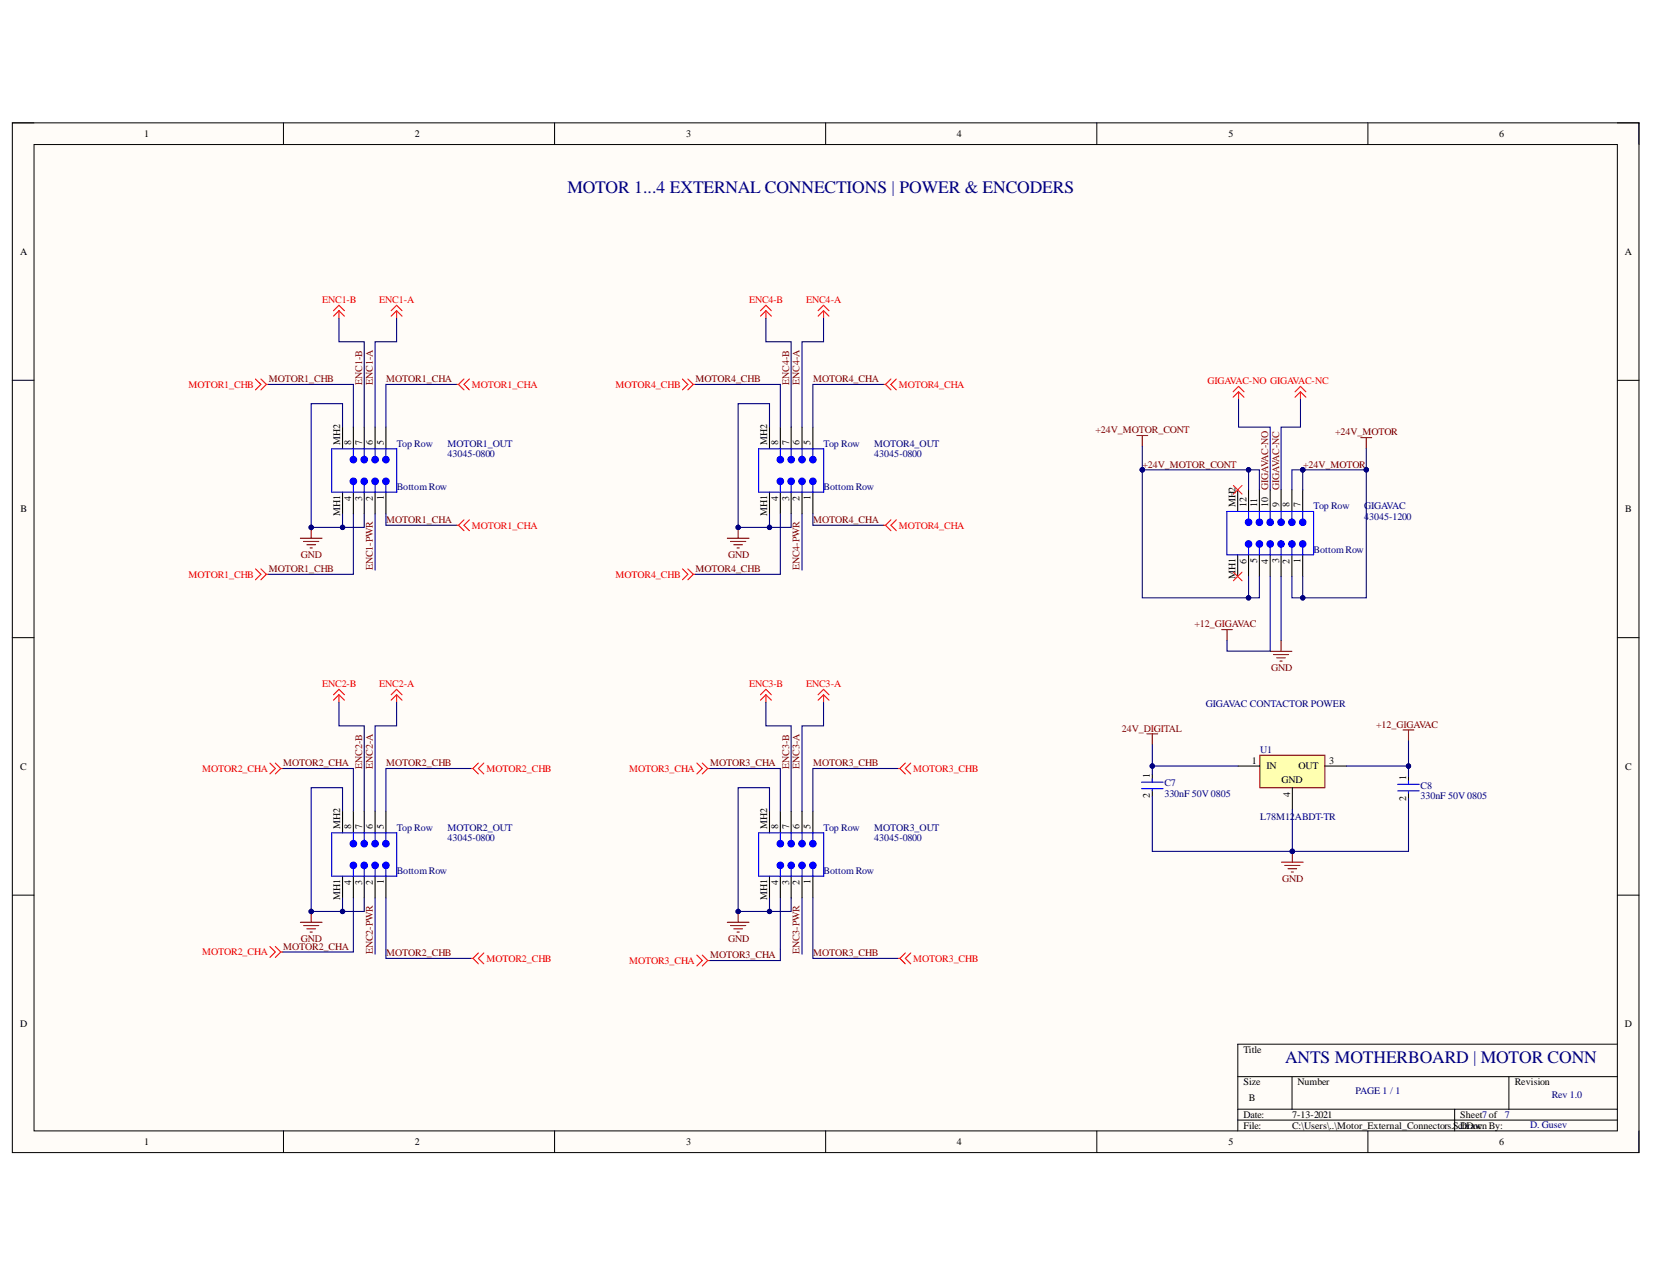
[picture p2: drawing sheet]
<svg xmlns="http://www.w3.org/2000/svg" width="279mm" height="216mm" viewBox="0 0 279 216" stroke-linecap="round" stroke-linejoin="round" font-family="sans-serif">
<path d="M2.1 20.8h274.9v174.1h-274.9z" fill-rule="evenodd" fill="#fffcf8"/>
<path d="M2.1 20.8h274.9v174.1h-274.9z" fill="none" stroke="#000" stroke-width=".17"/>
<path d="M5.8 24.4h267.6v166.8h-267.6z" fill-rule="evenodd" fill="#fffcf8"/>
<g fill="none" stroke="#000" stroke-width=".17">
<path d="M2.1 20.8h3.7M5.8 24.4h267.6v166.8h-267.6zM47.9 20.8v3.6M93.7 20.8v3.6M139.6 20.8v3.6M185.4 20.8v3.6M231.2 20.8v3.6M273.4 20.8h3.6v3.6M2.1 64.3h3.7M273.4 64.3h3.6M2.1 107.8h3.7M273.4 107.8h3.6"/>
<path d="M2.1 151.3h3.7M273.4 151.3h3.6M273.4 176.5h-64.2v14.7M47.9 191.2v3.7M93.7 191.2v3.7M139.6 191.2v3.7M185.4 191.2v3.7M209.2 182h64.2M209.2 187.5h64.2M209.2 189.4h64.2M218.4 182v5.5M231.2 191.2v3.7"/>
<path d="M245.9 187.5v3.7M255 182v5.5M277 191.2v3.7"/>
</g>
<path d="M57.9 72.2v3.7M59.7 72.2v3.7M61.6 72.2v3.7M63.4 72.2v3.7M65.2 72.2v3.7M57.9 83.2v3.7M59.7 83.2v3.7M61.6 83.2v3.7M63.4 83.2v3.7M65.2 83.2v3.7" fill="none" stroke="#000" stroke-width=".19"/>
<path d="M63.4 81.9v1.3" fill="none" stroke="#00f" stroke-width=".19"/>
<circle cx="63.4" cy="81.4" r=".55" fill="#00f"/>
<g fill="none" stroke="#00f" stroke-width=".19">
<path d="M65.2 81.9v1.3"/>
<circle cx="63.4" cy="81.4" r=".55"/>
</g>
<circle cx="65.2" cy="81.4" r=".55" fill="#00f"/>
<g fill="none" stroke="#00f" stroke-width=".19">
<path d="M61.6 81.9v1.3"/>
<circle cx="65.2" cy="81.4" r=".55"/>
</g>
<circle cx="61.6" cy="81.4" r=".55" fill="#00f"/>
<g fill="none" stroke="#00f" stroke-width=".19">
<path d="M61.6 75.9v1.3"/>
<circle cx="61.6" cy="81.4" r=".55"/>
</g>
<circle cx="61.6" cy="77.7" r=".55" fill="#00f"/>
<g fill="none" stroke="#00f" stroke-width=".19">
<path d="M63.4 75.9v1.3"/>
<circle cx="61.6" cy="77.7" r=".55"/>
</g>
<circle cx="63.4" cy="77.7" r=".55" fill="#00f"/>
<g fill="none" stroke="#00f" stroke-width=".19">
<path d="M65.2 75.9v1.3"/>
<circle cx="63.4" cy="77.7" r=".55"/>
</g>
<circle cx="65.2" cy="77.7" r=".55" fill="#00f"/>
<g fill="none" stroke="#00f" stroke-width=".19">
<path d="M56.1 75.9h11v7.3h-11zM59.7 81.9v1.3"/>
<circle cx="65.2" cy="77.7" r=".55"/>
</g>
<circle cx="59.7" cy="81.4" r=".55" fill="#00f"/>
<g fill="none" stroke="#00f" stroke-width=".19">
<path d="M59.7 75.9v1.3"/>
<circle cx="59.7" cy="81.4" r=".55"/>
</g>
<circle cx="59.7" cy="77.7" r=".55" fill="#00f"/>
<circle cx="59.7" cy="77.7" r=".55" fill="none" stroke="#00f" stroke-width=".19"/>
<path d="M50.8 91h3.6M51.3 91.5h2.6M51.9 92.1h1.4M52.4 92.6h.4M52.6 89.2v1.8" fill="none" stroke="#800000" stroke-width=".19"/>
<circle cx="52.6" cy="89.2" r=".37" fill="#000080"/>
<circle cx="52.6" cy="89.2" r=".37" fill="none" stroke="#000080" stroke-width=".17"/>
<g fill="none" stroke="#f00" stroke-width=".19">
<path d="M43.2 64.1l.9 .9-.9 .9M44.1 64.1l.9 .9M45 65l-.9 .9M45 65h.4M77.1 65h.4M77.5 65l.9 .9M78.4 64.1l-.9 .9M79.3 64.1l-.9 .9 .9 .9M43.2 96.2l.9 .9-.9 .9M44.1 96.2l.9 .9M45 97.1l-.9 .9M45 97.1h.4"/>
<path d="M77.1 88.8h.4M77.5 88.8l.9 .9M78.4 87.9l-.9 .9M79.3 87.9l-.9 .9 .9 .9"/>
</g>
<path d="M57.9 137.1v3.7M59.7 137.1v3.7M61.6 137.1v3.7M63.4 137.1v3.7M65.2 137.1v3.7M57.9 148.1v3.7M59.7 148.1v3.7M61.6 148.1v3.7M63.4 148.1v3.7M65.2 148.1v3.7" fill="none" stroke="#000" stroke-width=".19"/>
<path d="M63.4 146.9v1.2" fill="none" stroke="#00f" stroke-width=".19"/>
<circle cx="63.4" cy="146.3" r=".55" fill="#00f"/>
<g fill="none" stroke="#00f" stroke-width=".19">
<path d="M65.2 146.9v1.2"/>
<circle cx="63.4" cy="146.3" r=".55"/>
</g>
<circle cx="65.2" cy="146.3" r=".55" fill="#00f"/>
<g fill="none" stroke="#00f" stroke-width=".19">
<path d="M61.6 146.9v1.2"/>
<circle cx="65.2" cy="146.3" r=".55"/>
</g>
<circle cx="61.6" cy="146.3" r=".55" fill="#00f"/>
<g fill="none" stroke="#00f" stroke-width=".19">
<path d="M61.6 140.8v1.3"/>
<circle cx="61.6" cy="146.3" r=".55"/>
</g>
<circle cx="61.6" cy="142.6" r=".55" fill="#00f"/>
<g fill="none" stroke="#00f" stroke-width=".19">
<path d="M63.4 140.8v1.3"/>
<circle cx="61.6" cy="142.6" r=".55"/>
</g>
<circle cx="63.4" cy="142.6" r=".55" fill="#00f"/>
<g fill="none" stroke="#00f" stroke-width=".19">
<path d="M65.2 140.8v1.3"/>
<circle cx="63.4" cy="142.6" r=".55"/>
</g>
<circle cx="65.2" cy="142.6" r=".55" fill="#00f"/>
<g fill="none" stroke="#00f" stroke-width=".19">
<path d="M56.1 140.8h11v7.3h-11zM59.7 146.9v1.2"/>
<circle cx="65.2" cy="142.6" r=".55"/>
</g>
<circle cx="59.7" cy="146.3" r=".55" fill="#00f"/>
<g fill="none" stroke="#00f" stroke-width=".19">
<path d="M59.7 140.8v1.3"/>
<circle cx="59.7" cy="146.3" r=".55"/>
</g>
<circle cx="59.7" cy="142.6" r=".55" fill="#00f"/>
<circle cx="59.7" cy="142.6" r=".55" fill="none" stroke="#00f" stroke-width=".19"/>
<path d="M50.8 155.9h3.6M51.3 156.5h2.6M51.9 157h1.4M52.4 157.6h.4M52.6 154.1v1.8" fill="none" stroke="#800000" stroke-width=".19"/>
<circle cx="52.6" cy="154.1" r=".37" fill="#000080"/>
<circle cx="52.6" cy="154.1" r=".37" fill="none" stroke="#000080" stroke-width=".17"/>
<g fill="none" stroke="#f00" stroke-width=".19">
<path d="M56.4 52.5l.9-.9 .9 .9M57.3 52.5l-.9 .9M57.3 52.5l.9 .9M57.3 52.5v1.3M66.1 52.5l.9-.9 .9 .9M67 52.5l-.9 .9M67 52.5l.9 .9M67 52.5v1.3M56.4 117.5l.9-1 .9 1M57.3 117.5v1.2M57.3 117.5l-.9 .9M57.3 117.5l.9 .9"/>
<path d="M66.1 117.5l.9-1 .9 1M67 117.5v1.2M67 117.5l-.9 .9M67 117.5l.9 .9"/>
</g>
<path d="M130.1 72.2v3.7M131.9 72.2v3.7M133.7 72.2v3.7M135.6 72.2v3.7M137.4 72.2v3.7M130.1 83.2v3.7M131.9 83.2v3.7M133.7 83.2v3.7M135.6 83.2v3.7M137.4 83.2v3.7" fill="none" stroke="#000" stroke-width=".19"/>
<path d="M135.6 81.9v1.3" fill="none" stroke="#00f" stroke-width=".19"/>
<circle cx="135.6" cy="81.4" r=".55" fill="#00f"/>
<g fill="none" stroke="#00f" stroke-width=".19">
<path d="M137.4 81.9v1.3"/>
<circle cx="135.6" cy="81.4" r=".55"/>
</g>
<circle cx="137.4" cy="81.4" r=".55" fill="#00f"/>
<g fill="none" stroke="#00f" stroke-width=".19">
<path d="M133.7 81.9v1.3"/>
<circle cx="137.4" cy="81.4" r=".55"/>
</g>
<circle cx="133.7" cy="81.4" r=".55" fill="#00f"/>
<g fill="none" stroke="#00f" stroke-width=".19">
<path d="M133.7 75.9v1.3"/>
<circle cx="133.7" cy="81.4" r=".55"/>
</g>
<circle cx="133.7" cy="77.7" r=".55" fill="#00f"/>
<g fill="none" stroke="#00f" stroke-width=".19">
<path d="M135.6 75.9v1.3"/>
<circle cx="133.7" cy="77.7" r=".55"/>
</g>
<circle cx="135.6" cy="77.7" r=".55" fill="#00f"/>
<g fill="none" stroke="#00f" stroke-width=".19">
<path d="M137.4 75.9v1.3"/>
<circle cx="135.6" cy="77.7" r=".55"/>
</g>
<circle cx="137.4" cy="77.7" r=".55" fill="#00f"/>
<g fill="none" stroke="#00f" stroke-width=".19">
<path d="M128.2 75.9h11v7.3h-11zM131.9 81.9v1.3"/>
<circle cx="137.4" cy="77.7" r=".55"/>
</g>
<circle cx="131.9" cy="81.4" r=".55" fill="#00f"/>
<g fill="none" stroke="#00f" stroke-width=".19">
<path d="M131.9 75.9v1.3"/>
<circle cx="131.9" cy="81.4" r=".55"/>
</g>
<circle cx="131.9" cy="77.7" r=".55" fill="#00f"/>
<circle cx="131.9" cy="77.7" r=".55" fill="none" stroke="#00f" stroke-width=".19"/>
<path d="M122.9 91h3.7M123.5 91.5h2.6M124 92.1h1.5M124.6 92.6h.4M124.8 89.2v1.8" fill="none" stroke="#800000" stroke-width=".19"/>
<circle cx="124.8" cy="89.2" r=".37" fill="#000080"/>
<circle cx="124.8" cy="89.2" r=".37" fill="none" stroke="#000080" stroke-width=".17"/>
<g fill="none" stroke="#f00" stroke-width=".19">
<path d="M128.5 52.5l1-.9 .9 .9M129.5 52.5l-1 .9M129.5 52.5l.9 .9M129.5 52.5v1.3M138.3 52.5l.9-.9 .9 .9M139.2 52.5l-.9 .9M139.2 52.5l.9 .9M139.2 52.5v1.3M115.4 64.1l.9 .9-.9 .9M116.3 64.1l.9 .9M117.2 65l-.9 .9M117.2 65h.4"/>
<path d="M149.3 65h.4M149.7 65l.9 .9M150.6 64.1l-.9 .9M151.5 64.1l-.9 .9 .9 .9M115.4 96.2l.9 .9-.9 .9M116.3 96.2l.9 .9M117.2 97.1l-.9 .9M117.2 97.1h.4M149.3 88.8h.4M149.7 88.8l.9 .9M150.6 87.9l-.9 .9M151.5 87.9l-.9 .9 .9 .9"/>
</g>
<path d="M130.1 137.1v3.7M131.9 137.1v3.7M133.7 137.1v3.7M135.6 137.1v3.7M137.4 137.1v3.7M130.1 148.1v3.7M131.9 148.1v3.7M133.7 148.1v3.7M135.6 148.1v3.7M137.4 148.1v3.7" fill="none" stroke="#000" stroke-width=".19"/>
<path d="M135.6 146.9v1.2" fill="none" stroke="#00f" stroke-width=".19"/>
<circle cx="135.6" cy="146.3" r=".55" fill="#00f"/>
<g fill="none" stroke="#00f" stroke-width=".19">
<path d="M137.4 146.9v1.2"/>
<circle cx="135.6" cy="146.3" r=".55"/>
</g>
<circle cx="137.4" cy="146.3" r=".55" fill="#00f"/>
<g fill="none" stroke="#00f" stroke-width=".19">
<path d="M133.7 146.9v1.2"/>
<circle cx="137.4" cy="146.3" r=".55"/>
</g>
<circle cx="133.7" cy="146.3" r=".55" fill="#00f"/>
<g fill="none" stroke="#00f" stroke-width=".19">
<path d="M133.7 140.8v1.3"/>
<circle cx="133.7" cy="146.3" r=".55"/>
</g>
<circle cx="133.7" cy="142.6" r=".55" fill="#00f"/>
<g fill="none" stroke="#00f" stroke-width=".19">
<path d="M135.6 140.8v1.3"/>
<circle cx="133.7" cy="142.6" r=".55"/>
</g>
<circle cx="135.6" cy="142.6" r=".55" fill="#00f"/>
<g fill="none" stroke="#00f" stroke-width=".19">
<path d="M137.4 140.8v1.3"/>
<circle cx="135.6" cy="142.6" r=".55"/>
</g>
<circle cx="137.4" cy="142.6" r=".55" fill="#00f"/>
<g fill="none" stroke="#00f" stroke-width=".19">
<path d="M128.2 140.8h11v7.3h-11zM131.9 146.9v1.2"/>
<circle cx="137.4" cy="142.6" r=".55"/>
</g>
<circle cx="131.9" cy="146.3" r=".55" fill="#00f"/>
<g fill="none" stroke="#00f" stroke-width=".19">
<path d="M131.9 140.8v1.3"/>
<circle cx="131.9" cy="146.3" r=".55"/>
</g>
<circle cx="131.9" cy="142.6" r=".55" fill="#00f"/>
<circle cx="131.9" cy="142.6" r=".55" fill="none" stroke="#00f" stroke-width=".19"/>
<path d="M122.9 155.9h3.7M123.5 156.5h2.6M124 157h1.5M124.6 157.6h.4M124.8 154.1v1.8" fill="none" stroke="#800000" stroke-width=".19"/>
<circle cx="124.8" cy="154.1" r=".36" fill="#000080"/>
<circle cx="124.8" cy="154.1" r=".36" fill="none" stroke="#000080" stroke-width=".17"/>
<path d="M128.5 117.5l1-1 .9 1M129.5 117.5l-1 .9M129.5 117.5l.9 .9M129.5 117.5v1.2M138.3 117.5l.9-1 .9 1M139.2 117.5l-.9 .9M139.2 117.5l.9 .9M139.2 117.5v1.2" fill="none" stroke="#f00" stroke-width=".19"/>
<path d="M209.2 82.8v3.7M209.2 93.8v3.7M214.7 82.8v3.7M214.7 93.8v3.7M216.5 82.8v3.7M216.5 93.8v3.7M218.4 82.8v3.7M218.4 93.8v3.7M220.2 82.8v3.7M220.2 93.8v3.7" fill="none" stroke="#000" stroke-width=".18"/>
<path d="M218.4 92.5v1.3" fill="none" stroke="#00f" stroke-width=".18"/>
<circle cx="218.4" cy="92" r=".55" fill="#00f"/>
<g fill="none" stroke="#00f" stroke-width=".18">
<path d="M220.2 92.5v1.3"/>
<circle cx="218.4" cy="92" r=".55"/>
</g>
<circle cx="220.2" cy="92" r=".55" fill="#00f"/>
<g fill="none" stroke="#00f" stroke-width=".18">
<path d="M216.5 92.5v1.3"/>
<circle cx="220.2" cy="92" r=".55"/>
</g>
<circle cx="216.5" cy="92" r=".55" fill="#00f"/>
<g fill="none" stroke="#00f" stroke-width=".18">
<path d="M216.5 86.5v1.3"/>
<circle cx="216.5" cy="92" r=".55"/>
</g>
<circle cx="216.5" cy="88.3" r=".55" fill="#00f"/>
<g fill="none" stroke="#00f" stroke-width=".18">
<path d="M218.4 86.5v1.3"/>
<circle cx="216.5" cy="88.3" r=".55"/>
</g>
<circle cx="218.4" cy="88.3" r=".55" fill="#00f"/>
<g fill="none" stroke="#00f" stroke-width=".18">
<path d="M220.2 86.5v1.3"/>
<circle cx="218.4" cy="88.3" r=".55"/>
</g>
<circle cx="220.2" cy="88.3" r=".55" fill="#00f"/>
<g fill="none" stroke="#00f" stroke-width=".18">
<path d="M207.4 86.5h14.6v7.3h-14.6zM214.7 92.5v1.3"/>
<circle cx="220.2" cy="88.3" r=".55"/>
</g>
<circle cx="214.7" cy="92" r=".55" fill="#00f"/>
<g fill="none" stroke="#00f" stroke-width=".18">
<path d="M214.7 86.5v1.3"/>
<circle cx="214.7" cy="92" r=".55"/>
</g>
<circle cx="214.7" cy="88.3" r=".55" fill="#00f"/>
<g fill="none" stroke="#00f" stroke-width=".18">
<path d="M212.9 92.5v1.3"/>
<circle cx="214.7" cy="88.3" r=".55"/>
</g>
<path d="M212.9 93.8v3.7" fill="none" stroke="#000" stroke-width=".18"/>
<circle cx="212.9" cy="92" r=".55" fill="#00f"/>
<g fill="none" stroke="#00f" stroke-width=".18">
<path d="M211 92.5v1.3"/>
<circle cx="212.9" cy="92" r=".55"/>
</g>
<path d="M211 93.8v3.7" fill="none" stroke="#000" stroke-width=".18"/>
<circle cx="211" cy="92" r=".55" fill="#00f"/>
<g fill="none" stroke="#00f" stroke-width=".18">
<path d="M212.9 86.5v1.3"/>
<circle cx="211" cy="92" r=".55"/>
</g>
<path d="M212.9 82.8v3.7" fill="none" stroke="#000" stroke-width=".18"/>
<circle cx="212.9" cy="88.3" r=".55" fill="#00f"/>
<g fill="none" stroke="#00f" stroke-width=".18">
<path d="M211 86.5v1.3"/>
<circle cx="212.9" cy="88.3" r=".55"/>
</g>
<path d="M211 82.8v3.7" fill="none" stroke="#000" stroke-width=".18"/>
<circle cx="211" cy="88.3" r=".55" fill="#00f"/>
<circle cx="211" cy="88.3" r=".55" fill="none" stroke="#00f" stroke-width=".18"/>
<path d="M208.5 82.1l1.4 1.4M208.5 96.7l1.4 1.5M209.9 82.1l-1.4 1.4M209.9 96.7l-1.4 1.5" fill="none" stroke="#f00" stroke-width=".17"/>
<path d="M192.2 73.6h1.8M193.1 73.6v1.9" fill="none" stroke="#800000" stroke-width=".18"/>
<circle cx="193.1" cy="79.4" r=".37" fill="#000080"/>
<circle cx="193.1" cy="79.4" r=".37" fill="none" stroke="#000080" stroke-width=".17"/>
<circle cx="220.2" cy="79.4" r=".37" fill="#000080"/>
<circle cx="220.2" cy="79.4" r=".37" fill="none" stroke="#000080" stroke-width=".17"/>
<g fill="none" stroke="#800000" stroke-width=".18">
<path d="M230 74h1.9M230.9 74v1.8M206.5 106.5h1.8M207.4 106.5v1.8M214.7 110.1h3.7M215.2 110.7h2.6M215.8 111.2h1.5M216.3 111.8h.4M216.5 108.3v1.8M216.6 145.8h3.7M217.2 146.3h2.5M217.7 146.9h1.5"/>
<path d="M218.3 147.4h.3M218.4 143.9v1.9"/>
</g>
<path d="M208.4 66.2l.9-.9 1 .9M209.3 66.2l-.9 1M209.3 66.2l1 1M209.3 66.2v1.3M218.9 66.2l.9-.9 .9 .9M219.8 66.2l-.9 1M219.8 66.2l.9 1M219.8 66.2v1.3" fill="none" stroke="#f00" stroke-width=".18"/>
<circle cx="218.4" cy="143.9" r=".37" fill="#000080"/>
<circle cx="218.4" cy="143.9" r=".37" fill="none" stroke="#000080" stroke-width=".17"/>
<path d="M194.8 131v1.2M194.8 133.5v1.1M238.1 131.3v1.3M238.1 133.9v1.1" fill="none" stroke="#000" stroke-width=".18"/>
<path d="M192.9 132.2h3.7M192.9 133.3h3.7M194.8 131.7v.5M194.8 133.5v.2M236.2 132.6h3.7M236.2 133.7h3.7M238.1 132.1v.5M238.1 133.9v.2" fill="none" stroke="#00f" stroke-width=".18"/>
<path d="M212.9 127.7h11v5.5h-11z" fill-rule="evenodd" fill="#ffffb0"/>
<path d="M212.9 127.7h11v5.5h-11z" fill="none" stroke="#800000" stroke-width=".17"/>
<path d="M209.3 129.5h3.6M218.4 133.2v3.6M223.9 129.5h3.7" fill="none" stroke="#000" stroke-width=".18"/>
<path d="M193.8 124.1h1.9M194.8 124.1v1.8M237.2 123.4h1.8M238.1 123.4v1.8" fill="none" stroke="#800000" stroke-width=".18"/>
<path d="M57.9 72.2v-4h-5.3v21h5.3v-2.3" fill="none" stroke="#000080" stroke-width=".19"/>
<circle cx="52.6" cy="89.2" r=".37" fill="#000080"/>
<circle cx="52.6" cy="89.2" r=".37" fill="none" stroke="#000080" stroke-width=".17"/>
<circle cx="57.9" cy="89.2" r=".37" fill="#000080"/>
<circle cx="57.9" cy="89.2" r=".37" fill="none" stroke="#000080" stroke-width=".17"/>
<path d="M45.4 65h14.3v7.2M77.1 65h-11.9v7.2M59.7 86.9v10.2h-14.3M61.6 86.9v2.3h-3.7M65.2 86.9v1.9h11.9" fill="none" stroke="#000080" stroke-width=".19"/>
<circle cx="57.9" cy="89.2" r=".37" fill="#000080"/>
<circle cx="57.9" cy="89.2" r=".37" fill="none" stroke="#000080" stroke-width=".17"/>
<path d="M63.4 86.9v9.5M57.9 137.1v-3.9h-5.3v20.9h5.3v-2.3" fill="none" stroke="#000080" stroke-width=".19"/>
<circle cx="52.6" cy="154.1" r=".37" fill="#000080"/>
<circle cx="52.6" cy="154.1" r=".37" fill="none" stroke="#000080" stroke-width=".17"/>
<circle cx="57.9" cy="154.1" r=".37" fill="#000080"/>
<circle cx="57.9" cy="154.1" r=".37" fill="none" stroke="#000080" stroke-width=".17"/>
<path d="M61.6 151.8v2.3h-3.7" fill="none" stroke="#000080" stroke-width=".19"/>
<circle cx="57.9" cy="154.1" r=".37" fill="#000080"/>
<circle cx="57.9" cy="154.1" r=".37" fill="none" stroke="#000080" stroke-width=".17"/>
<path d="M57.3 53.8v4h4.3v14.4M67 53.8v4h-3.6v14.4M130.1 72.2v-4h-5.3v21h5.3v-2.3M57.3 118.7v4h4.3v14.4M67 118.7v4h-3.6v14.4M63.4 151.8v9.5" fill="none" stroke="#000080" stroke-width=".19"/>
<circle cx="124.8" cy="89.2" r=".37" fill="#000080"/>
<circle cx="124.8" cy="89.2" r=".37" fill="none" stroke="#000080" stroke-width=".17"/>
<circle cx="130.1" cy="89.2" r=".37" fill="#000080"/>
<circle cx="130.1" cy="89.2" r=".37" fill="none" stroke="#000080" stroke-width=".17"/>
<path d="M117.6 65h14.3v7.2M149.3 65h-11.9v7.2M131.9 86.9v10.2h-14.3M133.7 86.9v2.3h-3.6M137.4 86.9v1.9h11.9" fill="none" stroke="#000080" stroke-width=".19"/>
<circle cx="130.1" cy="89.2" r=".37" fill="#000080"/>
<circle cx="130.1" cy="89.2" r=".37" fill="none" stroke="#000080" stroke-width=".17"/>
<path d="M129.5 53.8v4h4.2v14.4M139.2 53.8v4h-3.6v14.4M135.6 86.9v9.5M130.1 137.1v-3.9h-5.3v20.9h5.3v-2.3" fill="none" stroke="#000080" stroke-width=".19"/>
<circle cx="124.8" cy="154.1" r=".36" fill="#000080"/>
<circle cx="124.8" cy="154.1" r=".36" fill="none" stroke="#000080" stroke-width=".17"/>
<circle cx="130.1" cy="154.1" r=".36" fill="#000080"/>
<circle cx="130.1" cy="154.1" r=".36" fill="none" stroke="#000080" stroke-width=".17"/>
<path d="M133.7 151.8v2.3h-3.6" fill="none" stroke="#000080" stroke-width=".19"/>
<circle cx="130.1" cy="154.1" r=".36" fill="#000080"/>
<circle cx="130.1" cy="154.1" r=".36" fill="none" stroke="#000080" stroke-width=".17"/>
<path d="M129.5 118.7v4h4.2v14.4M139.2 118.7v4h-3.6v14.4M135.6 151.8v9.5" fill="none" stroke="#000080" stroke-width=".19"/>
<path d="M193.1 79.4v21.7h17.9v-3.6" fill="none" stroke="#000080" stroke-width=".18"/>
<circle cx="193.1" cy="79.4" r=".37" fill="#000080"/>
<circle cx="193.1" cy="79.4" r=".37" fill="none" stroke="#000080" stroke-width=".17"/>
<circle cx="211" cy="101.1" r=".37" fill="#000080"/>
<circle cx="211" cy="101.1" r=".37" fill="none" stroke="#000080" stroke-width=".17"/>
<path d="M212.9 97.5v3.6h-1.9" fill="none" stroke="#000080" stroke-width=".18"/>
<circle cx="211" cy="101.1" r=".37" fill="#000080"/>
<circle cx="211" cy="101.1" r=".37" fill="none" stroke="#000080" stroke-width=".17"/>
<path d="M193.1 75.5v3.9h17.9v3.4" fill="none" stroke="#000080" stroke-width=".18"/>
<circle cx="211" cy="79.4" r=".37" fill="#000080"/>
<circle cx="211" cy="79.4" r=".37" fill="none" stroke="#000080" stroke-width=".17"/>
<circle cx="193.1" cy="79.4" r=".37" fill="#000080"/>
<circle cx="193.1" cy="79.4" r=".37" fill="none" stroke="#000080" stroke-width=".17"/>
<path d="M211 79.4h1.9v3.4" fill="none" stroke="#000080" stroke-width=".18"/>
<circle cx="211" cy="79.4" r=".37" fill="#000080"/>
<circle cx="211" cy="79.4" r=".37" fill="none" stroke="#000080" stroke-width=".17"/>
<path d="M230.9 75.8v3.6h-10.7v3.4" fill="none" stroke="#000080" stroke-width=".18"/>
<circle cx="220.2" cy="79.4" r=".37" fill="#000080"/>
<circle cx="220.2" cy="79.4" r=".37" fill="none" stroke="#000080" stroke-width=".17"/>
<circle cx="230.9" cy="79.4" r=".37" fill="#000080"/>
<circle cx="230.9" cy="79.4" r=".37" fill="none" stroke="#000080" stroke-width=".17"/>
<path d="M230.9 79.4v21.7h-10.7v-3.6" fill="none" stroke="#000080" stroke-width=".18"/>
<circle cx="230.9" cy="79.4" r=".37" fill="#000080"/>
<circle cx="230.9" cy="79.4" r=".37" fill="none" stroke="#000080" stroke-width=".17"/>
<circle cx="220.2" cy="101.1" r=".36" fill="#000080"/>
<circle cx="220.2" cy="101.1" r=".36" fill="none" stroke="#000080" stroke-width=".17"/>
<path d="M218.4 97.5v3.6h1.8" fill="none" stroke="#000080" stroke-width=".18"/>
<circle cx="220.2" cy="101.1" r=".36" fill="#000080"/>
<circle cx="220.2" cy="101.1" r=".36" fill="none" stroke="#000080" stroke-width=".17"/>
<path d="M220.2 79.4h-1.8v3.4" fill="none" stroke="#000080" stroke-width=".18"/>
<circle cx="220.2" cy="79.4" r=".37" fill="#000080"/>
<circle cx="220.2" cy="79.4" r=".37" fill="none" stroke="#000080" stroke-width=".17"/>
<path d="M209.3 67.5v4.7h5.4v10.6M219.8 67.5v4.7h-3.3v10.6M214.7 97.5v12.6h-7.3v-1.8M216.5 97.5v10.8M209.3 129.5h-14.5v1.5" fill="none" stroke="#000080" stroke-width=".18"/>
<circle cx="194.8" cy="129.5" r=".37" fill="#000080"/>
<circle cx="194.8" cy="129.5" r=".37" fill="none" stroke="#000080" stroke-width=".17"/>
<path d="M194.8 125.9v3.6" fill="none" stroke="#000080" stroke-width=".18"/>
<circle cx="194.8" cy="129.5" r=".37" fill="#000080"/>
<circle cx="194.8" cy="129.5" r=".37" fill="none" stroke="#000080" stroke-width=".17"/>
<path d="M194.8 134.6v9.3h23.6v-7.1" fill="none" stroke="#000080" stroke-width=".18"/>
<circle cx="218.4" cy="143.9" r=".37" fill="#000080"/>
<circle cx="218.4" cy="143.9" r=".37" fill="none" stroke="#000080" stroke-width=".17"/>
<path d="M238.1 135v8.9h-19.7" fill="none" stroke="#000080" stroke-width=".18"/>
<circle cx="218.4" cy="143.9" r=".37" fill="#000080"/>
<circle cx="218.4" cy="143.9" r=".37" fill="none" stroke="#000080" stroke-width=".17"/>
<path d="M227.6 129.5h10.5v1.8" fill="none" stroke="#000080" stroke-width=".18"/>
<circle cx="238.1" cy="129.5" r=".37" fill="#000080"/>
<circle cx="238.1" cy="129.5" r=".37" fill="none" stroke="#000080" stroke-width=".17"/>
<path d="M238.1 125.2v4.3" fill="none" stroke="#000080" stroke-width=".18"/>
<circle cx="238.1" cy="129.5" r=".37" fill="#000080"/>
<circle cx="238.1" cy="129.5" r=".37" fill="none" stroke="#000080" stroke-width=".17"/>
<g fill="none" stroke="#f00" stroke-width=".19">
<path d="M45.6 129l.9 .9-.9 .9M46.5 129l1 .9M47.5 129.9l-1 .9M47.5 129.9h.3M79.6 129.9h.3M79.9 129.9l1 .9M80.9 129l-1 .9M81.8 129l-.9 .9 .9 .9M117.8 129l.9 .9-.9 .9M118.7 129l.9 .9M119.6 129.9h.4M119.6 129.9l-.9 .9"/>
<path d="M151.7 129.9h.4M152.1 129.9l.9 .9M153 129l-.9 .9M153.9 129l-.9 .9 .9 .9M45.6 160l.9 1-.9 .9M46.5 160l1 1M47.5 161l-1 .9M47.5 161h.3M79.6 162h.3M79.9 162l1 1M80.9 161.1l-1 .9M81.8 161.1l-.9 .9 .9 1"/>
<path d="M117.8 161.5l.9 .9-.9 .9M118.7 161.5l.9 .9M119.6 162.4l-.9 .9M119.6 162.4h.4M151.7 162h.4M152.1 162l.9 1M153 161.1l-.9 .9M153.9 161.1l-.9 .9 .9 1"/>
</g>
<path d="M47.8 129.9h11.9v7.2M79.6 129.9h-14.4v7.2M120 129.9h11.9v7.2M151.7 129.9h-14.3v7.2M59.7 151.8v9.2h-11.9M65.2 151.8v10.2h14.4M131.9 151.8v10.6h-11.9M137.4 151.8v10.2h14.3" fill="none" stroke="#000080" stroke-width=".19"/>
<g font-size="3" fill="#000080">
<text x="95.9" y="32.6">MOTOR 1...4 EXTERNAL CONNECTIONS | POWER &amp; ENCODERS</text>
<text x="217.2" y="179.8">ANTS MOTHERBOARD | MOTOR CONN</text>
</g>
<g font-size="1.7">
<text x="24.4" y="23.2">1</text>
<text x="70.1" y="23.2">2</text>
<text x="116" y="23.2">3</text>
<text x="161.7" y="23.2">4</text>
<text x="207.6" y="23.2">5</text>
<text x="253.4" y="23.2">6</text>
<text x="3.4" y="43">A</text>
<text x="274.6" y="43">A</text>
<text x="57.5" y="75.2" transform="rotate(-90 57.5 75.2)">MH2</text>
<text x="59.4" y="75.2" transform="rotate(-90 59.4 75.2)">8</text>
<text x="61.2" y="75.2" transform="rotate(-90 61.2 75.2)">7</text>
<text x="63" y="75.2" transform="rotate(-90 63 75.2)">6</text>
<text x="64.9" y="75.2" transform="rotate(-90 64.9 75.2)">5</text>
<text x="129.7" y="75.2" transform="rotate(-90 129.7 75.2)">MH2</text>
<text x="131.5" y="75.2" transform="rotate(-90 131.5 75.2)">8</text>
<text x="133.4" y="75.2" transform="rotate(-90 133.4 75.2)">7</text>
<text x="135.2" y="75.2" transform="rotate(-90 135.2 75.2)">6</text>
<text x="137" y="75.2" transform="rotate(-90 137 75.2)">5</text>
<text x="3.5" y="86.6">B</text>
<text x="57.5" y="87.2" transform="rotate(-90 57.5 87.2)">MH1</text>
<text x="59.4" y="84.7" transform="rotate(-90 59.4 84.7)">4</text>
<text x="61.2" y="84.6" transform="rotate(-90 61.2 84.6)">3</text>
<text x="63" y="84.6" transform="rotate(-90 63 84.6)">2</text>
<text x="64.9" y="84.6" transform="rotate(-90 64.9 84.6)">1</text>
<text x="129.7" y="87.2" transform="rotate(-90 129.7 87.2)">MH1</text>
<text x="131.5" y="84.7" transform="rotate(-90 131.5 84.7)">4</text>
<text x="133.4" y="84.6" transform="rotate(-90 133.4 84.6)">3</text>
<text x="135.2" y="84.6" transform="rotate(-90 135.2 84.6)">2</text>
<text x="137" y="84.6" transform="rotate(-90 137 84.6)">1</text>
<text x="208.8" y="85.7" transform="rotate(-90 208.8 85.7)">MH2</text>
<text x="210.7" y="85.7" transform="rotate(-90 210.7 85.7)">12</text>
<text x="212.5" y="85.7" transform="rotate(-90 212.5 85.7)">11</text>
<text x="214.3" y="85.7" transform="rotate(-90 214.3 85.7)">10</text>
<text x="216.2" y="85.7" transform="rotate(-90 216.2 85.7)">9</text>
<text x="218" y="85.7" transform="rotate(-90 218 85.7)">8</text>
<text x="219.8" y="85.7" transform="rotate(-90 219.8 85.7)">7</text>
<text x="274.7" y="86.6">B</text>
<text x="210.7" y="95.3" transform="rotate(-90 210.7 95.3)">6</text>
<text x="212.5" y="95.2" transform="rotate(-90 212.5 95.2)">5</text>
<text x="214.3" y="95.3" transform="rotate(-90 214.3 95.3)">4</text>
<text x="216.2" y="95.2" transform="rotate(-90 216.2 95.2)">3</text>
<text x="218" y="95.3" transform="rotate(-90 218 95.3)">2</text>
<text x="219.8" y="95.1" transform="rotate(-90 219.8 95.1)">1</text>
<text x="208.8" y="97.8" transform="rotate(-90 208.8 97.8)">MH1</text>
<text x="3.4" y="130.1">C</text>
<text x="194.4" y="131.5" transform="rotate(-90 194.4 131.5)">1</text>
<text x="211.6" y="129.1">1</text>
<text x="214.1" y="130.1">IN</text>
<text x="219.5" y="130.1">OUT</text>
<text x="224.6" y="129.1">3</text>
<text x="237.7" y="131.9" transform="rotate(-90 237.7 131.9)">1</text>
<text x="274.7" y="130.1">C</text>
<text x="194.4" y="135" transform="rotate(-90 194.4 135)">2</text>
<text x="216.6" y="132.4">GND</text>
<text x="218" y="134.7" transform="rotate(-90 218 134.7)">4</text>
<text x="237.7" y="135.4" transform="rotate(-90 237.7 135.4)">2</text>
<text x="57.5" y="140.1" transform="rotate(-90 57.5 140.1)">MH2</text>
<text x="59.4" y="140.1" transform="rotate(-90 59.4 140.1)">8</text>
<text x="61.2" y="140.1" transform="rotate(-90 61.2 140.1)">7</text>
<text x="63" y="140.1" transform="rotate(-90 63 140.1)">6</text>
<text x="64.9" y="140.1" transform="rotate(-90 64.9 140.1)">5</text>
<text x="129.7" y="140.1" transform="rotate(-90 129.7 140.1)">MH2</text>
<text x="131.5" y="140.1" transform="rotate(-90 131.5 140.1)">8</text>
<text x="133.4" y="140.1" transform="rotate(-90 133.4 140.1)">7</text>
<text x="135.2" y="140.1" transform="rotate(-90 135.2 140.1)">6</text>
<text x="137" y="140.1" transform="rotate(-90 137 140.1)">5</text>
<text x="59.4" y="149.7" transform="rotate(-90 59.4 149.7)">4</text>
<text x="61.2" y="149.6" transform="rotate(-90 61.2 149.6)">3</text>
<text x="63" y="149.6" transform="rotate(-90 63 149.6)">2</text>
<text x="64.9" y="149.5" transform="rotate(-90 64.9 149.5)">1</text>
<text x="131.5" y="149.7" transform="rotate(-90 131.5 149.7)">4</text>
<text x="133.4" y="149.6" transform="rotate(-90 133.4 149.6)">3</text>
<text x="135.2" y="149.6" transform="rotate(-90 135.2 149.6)">2</text>
<text x="137" y="149.5" transform="rotate(-90 137 149.5)">1</text>
<text x="57.5" y="152.1" transform="rotate(-90 57.5 152.1)">MH1</text>
<text x="129.7" y="152.1" transform="rotate(-90 129.7 152.1)">MH1</text>
<text x="3.4" y="173.6">D</text>
<text x="274.6" y="173.6">D</text>
<text x="210.2" y="178">Title</text>
<text x="210.2" y="183.5">Size</text>
<text x="219.3" y="183.5">Number</text>
<text x="256" y="183.5">Revision</text>
<text x="210.2" y="189">Date:</text>
<text x="210.2" y="190.9">File:</text>
<text x="211.1" y="186.2">B</text>
<text x="218.4" y="189">7-13-2021</text>
<text x="218.4" y="190.9">C:\Users\..\Motor_External_Connectors.ScDraw</text>
<text x="246.8" y="189">Sheet7of</text>
<text x="247.1" y="190.9">hDocnBy:</text>
<text x="24.4" y="193.6">1</text>
<text x="70.1" y="193.6">2</text>
<text x="116" y="193.6">3</text>
<text x="161.7" y="193.6">4</text>
<text x="207.6" y="193.6">5</text>
<text x="253.4" y="193.6">6</text>
</g>
<g font-size="1.7" fill="#f00">
<text x="54.5" y="51.2">ENC1-B</text>
<text x="64.1" y="51.2">ENC1-A</text>
<text x="126.6" y="51.2">ENC4-B</text>
<text x="136.3" y="51.2">ENC4-A</text>
<text x="31.9" y="65.5">MOTOR1_CHB</text>
<text x="79.8" y="65.5">MOTOR1_CHA</text>
<text x="104" y="65.5">MOTOR4_CHB</text>
<text x="151.9" y="65.5">MOTOR4_CHA</text>
<text x="204.1" y="64.9">GIGAVAC-NO GIGAVAC-NC</text>
<text x="79.8" y="89.4">MOTOR1_CHA</text>
<text x="151.9" y="89.4">MOTOR4_CHA</text>
<text x="31.9" y="97.7">MOTOR1_CHB</text>
<text x="104" y="97.7">MOTOR4_CHB</text>
<text x="54.5" y="116.2">ENC2-B</text>
<text x="64.1" y="116.2">ENC2-A</text>
<text x="126.6" y="116.2">ENC3-B</text>
<text x="136.3" y="116.2">ENC3-A</text>
<text x="34.2" y="130.5">MOTOR2_CHA</text>
<text x="82.2" y="130.5">MOTOR2_CHB</text>
<text x="106.3" y="130.5">MOTOR3_CHA</text>
<text x="154.4" y="130.5">MOTOR3_CHB</text>
<text x="34.2" y="161.5">MOTOR2_CHA</text>
<text x="82.2" y="162.6">MOTOR2_CHB</text>
<text x="106.3" y="162.9">MOTOR3_CHA</text>
<text x="154.4" y="162.6">MOTOR3_CHB</text>
</g>
<g font-size="1.7" fill="#800000">
<text x="45.4" y="64.6">MOTOR1_CHB</text>
<text x="61.2" y="65" transform="rotate(-90 61.2 65)">ENC1-B</text>
<text x="63" y="65" transform="rotate(-90 63 65)">ENC1-A</text>
<text x="65.3" y="64.6">MOTOR1_CHA</text>
<text x="117.6" y="64.6">MOTOR4_CHB</text>
<text x="133.4" y="65" transform="rotate(-90 133.4 65)">ENC4-B</text>
<text x="135.2" y="65" transform="rotate(-90 135.2 65)">ENC4-A</text>
<text x="137.4" y="64.6">MOTOR4_CHA</text>
<text x="185.1" y="73.2">+24V_MOTOR_CONT</text>
<text x="225.7" y="73.6">+24V_MOTOR</text>
<text x="193.1" y="79.1">+24V_MOTOR_CONT</text>
<text x="214.3" y="82.8" transform="rotate(-90 214.3 82.8)">GIGAVAC-NO</text>
<text x="216.2" y="82.8" transform="rotate(-90 216.2 82.8)">GIGAVAC-NC</text>
<text x="220.2" y="79.1">+24V_MOTOR</text>
<text x="65.3" y="88.4">MOTOR1_CHA</text>
<text x="137.4" y="88.4">MOTOR4_CHA</text>
<text x="50.8" y="94.3">GND</text>
<text x="123.1" y="94.3">GND</text>
<text x="45.4" y="96.7">MOTOR1_CHB</text>
<text x="63" y="96.4" transform="rotate(-90 63 96.4)">ENC1-PWR</text>
<text x="117.6" y="96.7">MOTOR4_CHB</text>
<text x="135.2" y="96.4" transform="rotate(-90 135.2 96.4)">ENC4-PWR</text>
<text x="201.9" y="106">+12_GIGAVAC</text>
<text x="214.8" y="113.4">GND</text>
<text x="189.6" y="123.7">24V_DIGITAL</text>
<text x="232.6" y="123">+12_GIGAVAC</text>
<text x="47.9" y="129.5">MOTOR2_CHA</text>
<text x="61.2" y="130" transform="rotate(-90 61.2 130)">ENC2-B</text>
<text x="63" y="130" transform="rotate(-90 63 130)">ENC2-A</text>
<text x="65.3" y="129.5">MOTOR2_CHB</text>
<text x="120" y="129.5">MOTOR3_CHA</text>
<text x="133.4" y="130" transform="rotate(-90 133.4 130)">ENC3-B</text>
<text x="135.2" y="130" transform="rotate(-90 135.2 130)">ENC3-A</text>
<text x="137.4" y="129.5">MOTOR3_CHB</text>
<text x="216.7" y="149.1">GND</text>
<text x="47.9" y="160.6">MOTOR2_CHA</text>
<text x="50.8" y="159.2">GND</text>
<text x="63" y="161.3" transform="rotate(-90 63 161.3)">ENC2-PWR</text>
<text x="65.3" y="161.7">MOTOR2_CHB</text>
<text x="123.1" y="159.2">GND</text>
<text x="135.2" y="161.3" transform="rotate(-90 135.2 161.3)">ENC3-PWR</text>
<text x="137.4" y="161.7">MOTOR3_CHB</text>
<text x="120" y="162">MOTOR3_CHA</text>
</g>
<g font-size="1.7" fill="#000080">
<text x="67.1" y="75.5">Top Row</text>
<text x="75.6" y="75.5">MOTOR1_OUT</text>
<text x="75.6" y="77.3">43045-0800</text>
<text x="139.2" y="75.5">Top Row</text>
<text x="147.8" y="75.5">MOTOR4_OUT</text>
<text x="147.8" y="77.3">43045-0800</text>
<text x="67.1" y="82.8">BottomRow</text>
<text x="139.2" y="82.8">BottomRow</text>
<text x="222" y="86.1">Top Row</text>
<text x="230.6" y="86.1">GIGAVAC</text>
<text x="230.6" y="87.9">43045-1200</text>
<text x="222" y="93.4">BottomRow</text>
<text x="203.8" y="119.5">GIGAVAC CONTACTOR POWER</text>
<text x="213" y="127.3">U1</text>
<text x="196.8" y="132.9">C7</text>
<text x="196.8" y="134.8">330nF 50V 0805</text>
<text x="240.1" y="133.4">C8</text>
<text x="240.1" y="135.1">330nF 50V 0805</text>
<text x="67.1" y="140.5">Top Row</text>
<text x="75.6" y="140.5">MOTOR2_OUT</text>
<text x="75.6" y="142.2">43045-0800</text>
<text x="139.2" y="140.5">Top Row</text>
<text x="147.8" y="140.5">MOTOR3_OUT</text>
<text x="147.8" y="142.2">43045-0800</text>
<text x="213" y="138.7">L78M12ABDT-TR</text>
<text x="67.1" y="147.7">BottomRow</text>
<text x="139.2" y="147.7">BottomRow</text>
<text x="229.1" y="184.9">PAGE 1 / 1</text>
<text x="262.3" y="185.6">Rev 1.0</text>
<text x="254.3" y="189">7</text>
<text x="258.6" y="190.7">D. Gusev</text>
</g>
</svg>
